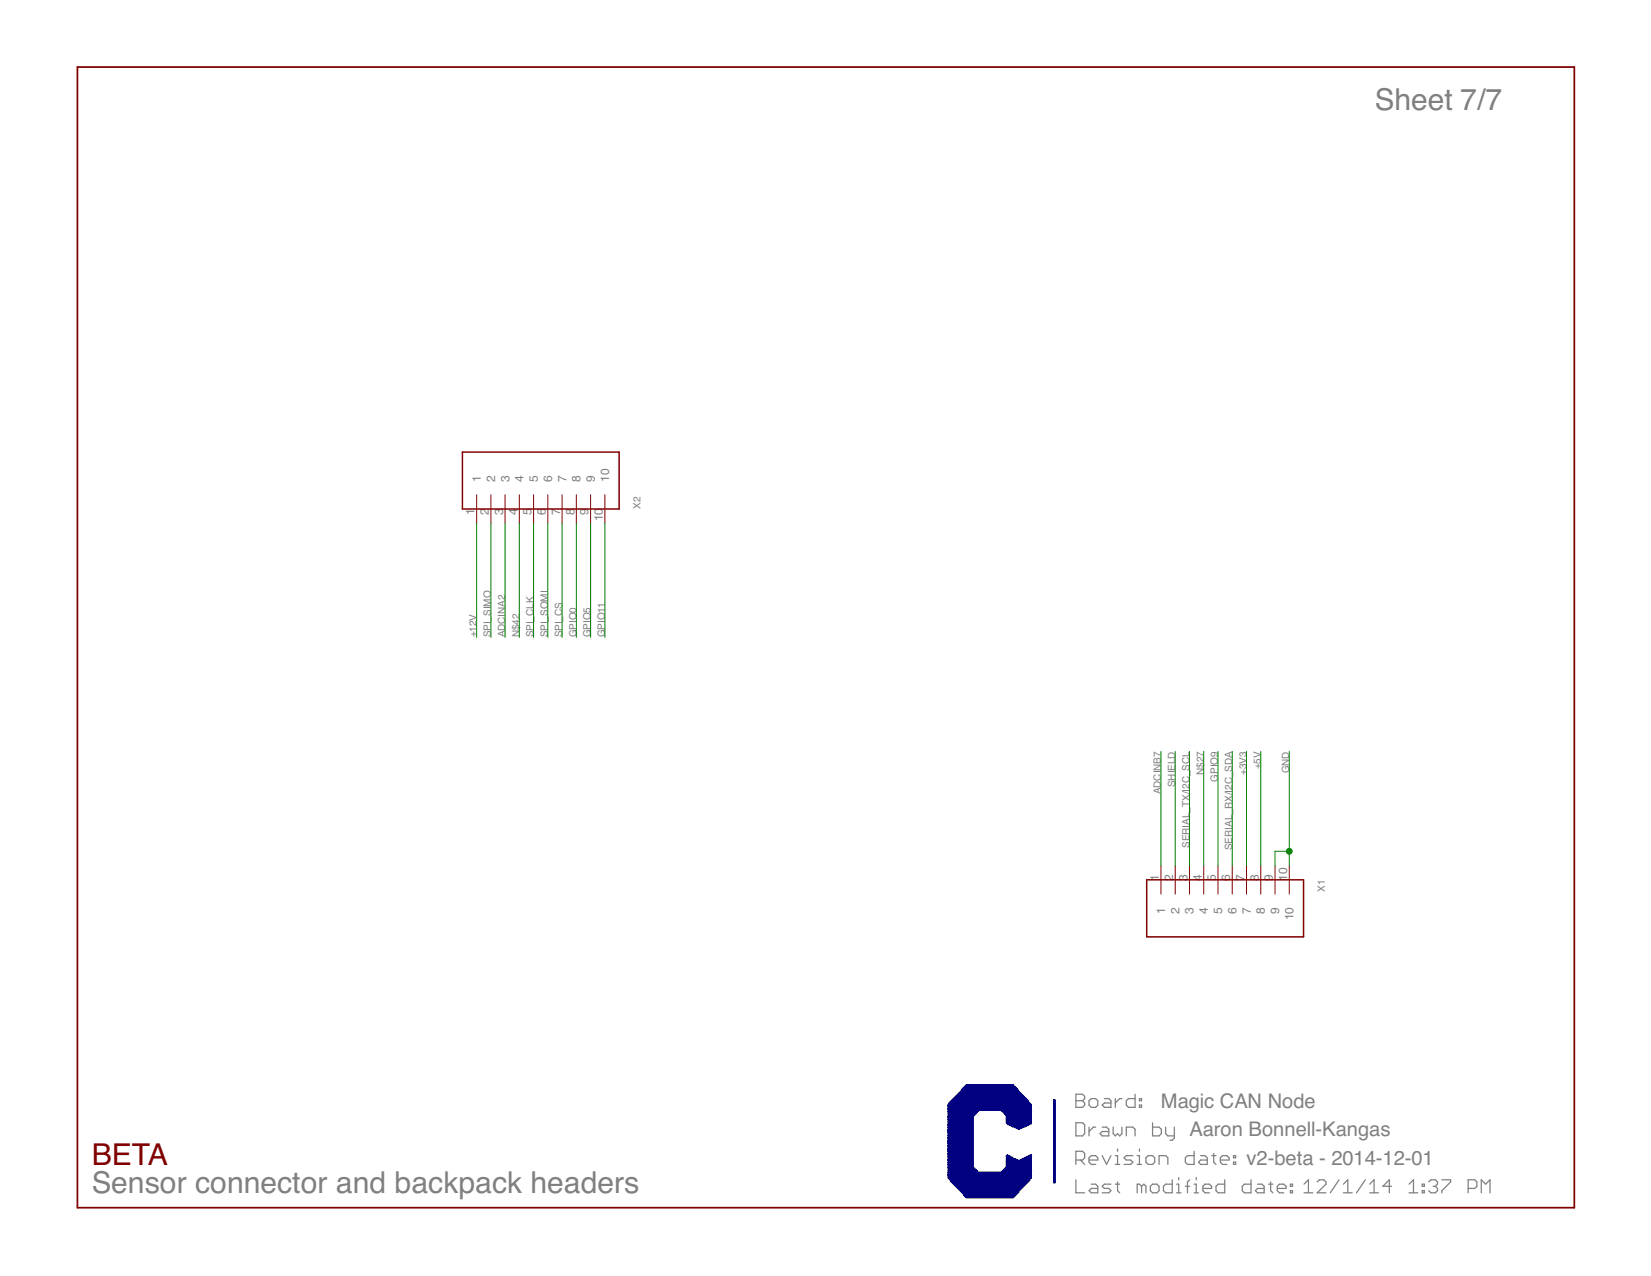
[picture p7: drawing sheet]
<svg xmlns="http://www.w3.org/2000/svg" width="279mm" height="216mm" viewBox="0 0 279 216" stroke-linecap="round" stroke-linejoin="round" font-family="sans-serif">
<g fill="#808080" stroke="#808080" stroke-width=".21">
<path d="M182.1 185.1v2.3z"/>
<path d="M182.1 185.1h1.1z"/>
<path d="M183.2 185.1l.4 .4z"/>
<path d="M183.6 185.5v.4z"/>
<path d="M183.6 185.9l-.4 .3z"/>
<path d="M183.2 186.2l.4 .4z"/>
<path d="M183.6 186.6v.4z"/>
<path d="M183.6 187l-.4 .4z"/>
<path d="M182.1 187.4h1.1z"/>
<path d="M182.1 186.2h1.1z"/>
<path d="M184.7 187.4h.7z"/>
<path d="M185.8 187l-.4 .4z"/>
<path d="M185.8 186.2v.8z"/>
<path d="M185.4 185.9l.4 .3z"/>
<path d="M184.7 185.9h.7z"/>
<path d="M184.3 186.2l.4-.3z"/>
<path d="M184.3 186.2v.8z"/>
<path d="M184.3 187l.4 .4z"/>
<path d="M186.9 185.9h.7z"/>
<path d="M187.6 185.9l.4 .3z"/>
<path d="M188 186.2v1.2z"/>
<path d="M186.9 187.4h1.1z"/>
<path d="M186.5 187l.4 .4z"/>
<path d="M186.5 187l.4-.4z"/>
<path d="M186.9 186.6h1.1z"/>
<path d="M188.7 185.9v1.5z"/>
<path d="M188.7 186.6l.8-.7z"/>
<path d="M189.5 185.9h.4z"/>
<path d="M192.1 185.1v2.3z"/>
<path d="M191 187.4h1.1z"/>
<path d="M190.6 187l.4 .4z"/>
<path d="M190.6 186.2v.8z"/>
<path d="M190.6 186.2l.4-.3z"/>
<path d="M191 185.9h1.1z"/>
<path d="M192.8 185.9h.4z"/>
<path d="M193.2 185.9v.3z"/>
<path d="M192.8 186.2h.4z"/>
<path d="M192.8 185.9v.3z"/>
<path d="M192.8 187h.4z"/>
<path d="M193.2 187v.4z"/>
<path d="M192.8 187.4h.4z"/>
<path d="M192.8 187v.4z"/>
<path d="M182.1 194.8v2.2z"/>
<path d="M182.1 194.8h1.1z"/>
<path d="M183.2 194.8l.4 .4z"/>
<path d="M183.6 195.2v.7z"/>
<path d="M183.6 195.9l-.4 .4z"/>
<path d="M182.1 196.3h1.1z"/>
<path d="M182.8 196.3l.8 .7z"/>
<path d="M184.7 197h.7z"/>
<path d="M184.3 196.6l.4 .4z"/>
<path d="M184.3 195.9v.7z"/>
<path d="M184.3 195.9l.4-.4z"/>
<path d="M184.7 195.5h.7z"/>
<path d="M185.4 195.5l.4 .4z"/>
<path d="M185.8 195.9v.4z"/>
<path d="M184.3 196.3h1.5z"/>
<path d="M186.5 195.5l.8 1.5z"/>
<path d="M188 195.5l-.7 1.5z"/>
<path d="M188.7 195.5h.4z"/>
<path d="M189.1 195.5v1.5z"/>
<path d="M188.7 197h.8z"/>
<path d="M189.1 194.4v.4z"/>
<path d="M190.2 197h1.1z"/>
<path d="M191.7 196.6l-.4 .4z"/>
<path d="M191.3 196.3l.4 .3z"/>
<path d="M190.6 196.3h.7z"/>
<path d="M190.2 195.9l.4 .4z"/>
<path d="M190.2 195.9l.4-.4z"/>
<path d="M190.6 195.5h1.1z"/>
<path d="M192.4 195.5h.4z"/>
<path d="M192.8 195.5v1.5z"/>
<path d="M192.4 197h.8z"/>
<path d="M192.8 194.4v.4z"/>
<path d="M194.3 197h.8z"/>
<path d="M195.4 196.6l-.3 .4z"/>
<path d="M195.4 195.9v.7z"/>
<path d="M195.1 195.5l.3 .4z"/>
<path d="M194.3 195.5h.8z"/>
<path d="M193.9 195.9l.4-.4z"/>
<path d="M193.9 195.9v.7z"/>
<path d="M193.9 196.6l.4 .4z"/>
<path d="M196.2 195.5v1.5z"/>
<path d="M196.2 195.5h1.1z"/>
<path d="M197.3 195.5l.3 .4z"/>
<path d="M197.6 195.9v1.1z"/>
<path d="M202.1 194.8v2.2z"/>
<path d="M201 197h1.1z"/>
<path d="M200.6 196.6l.4 .4z"/>
<path d="M200.6 195.9v.7z"/>
<path d="M200.6 195.9l.4-.4z"/>
<path d="M201 195.5h1.1z"/>
<path d="M203.2 195.5h.7z"/>
<path d="M203.9 195.5l.4 .4z"/>
<path d="M204.3 195.9v1.1z"/>
<path d="M203.2 197h1.1z"/>
<path d="M202.8 196.6l.4 .4z"/>
<path d="M202.8 196.6l.4-.3z"/>
<path d="M203.2 196.3h1.1z"/>
<path d="M205.4 195.2v1.4z"/>
<path d="M205.4 196.6l.4 .4z"/>
<path d="M205 195.5h.8z"/>
<path d="M206.9 197h.7z"/>
<path d="M206.5 196.6l.4 .4z"/>
<path d="M206.5 195.9v.7z"/>
<path d="M206.9 195.5l-.4 .4z"/>
<path d="M206.9 195.5h.7z"/>
<path d="M207.6 195.5l.4 .4z"/>
<path d="M208 195.9v.4z"/>
<path d="M206.5 196.3h1.5z"/>
<path d="M208.7 195.5h.4z"/>
<path d="M209.1 195.5v.4z"/>
<path d="M208.7 195.9h.4z"/>
<path d="M208.7 195.5v.4z"/>
<path d="M208.7 196.6h.4z"/>
<path d="M209.1 196.6v.4z"/>
<path d="M208.7 197h.4z"/>
<path d="M208.7 196.6v.4z"/>
<path d="M182.1 199.6v2.2z"/>
<path d="M182.1 201.8h1.5z"/>
<path d="M184.7 200.4h.7z"/>
<path d="M185.4 200.4l.4 .3z"/>
<path d="M185.8 200.7v1.1z"/>
<path d="M184.7 201.8h1.1z"/>
<path d="M184.3 201.5l.4 .3z"/>
<path d="M184.3 201.5l.4-.4z"/>
<path d="M184.7 201.1h1.1z"/>
<path d="M186.5 201.8h1.1z"/>
<path d="M187.6 201.8l.4-.3z"/>
<path d="M187.6 201.1l.4 .4z"/>
<path d="M186.9 201.1h.7z"/>
<path d="M186.5 200.7l.4 .4z"/>
<path d="M186.5 200.7l.4-.3z"/>
<path d="M186.9 200.4h1.1z"/>
<path d="M189.1 200v1.5z"/>
<path d="M189.1 201.5l.4 .3z"/>
<path d="M188.7 200.4h.8z"/>
<path d="M192.4 200.4v1.4z"/>
<path d="M192.4 200.4h.4z"/>
<path d="M192.8 200.4l.4 .3z"/>
<path d="M193.2 200.7v1.1z"/>
<path d="M193.2 200.7l.4-.3z"/>
<path d="M193.6 200.4l.3 .3z"/>
<path d="M193.9 200.7v1.1z"/>
<path d="M195.1 201.8h.7z"/>
<path d="M195.8 201.8l.4-.3z"/>
<path d="M196.2 200.7v.8z"/>
<path d="M195.8 200.4l.4 .3z"/>
<path d="M195.1 200.4h.7z"/>
<path d="M194.7 200.7l.4-.3z"/>
<path d="M194.7 200.7v.8z"/>
<path d="M194.7 201.5l.4 .3z"/>
<path d="M198.4 199.6v2.2z"/>
<path d="M197.3 201.8h1.1z"/>
<path d="M196.9 201.5l.4 .3z"/>
<path d="M196.9 200.7v.8z"/>
<path d="M196.9 200.7l.4-.3z"/>
<path d="M197.3 200.4h1.1z"/>
<path d="M199.1 200.4h.4z"/>
<path d="M199.5 200.4v1.4z"/>
<path d="M199.1 201.8h.8z"/>
<path d="M199.5 199.2v.4z"/>
<path d="M201 200v1.8z"/>
<path d="M201 200l.3-.4z"/>
<path d="M200.6 200.7h.7z"/>
<path d="M202.1 200.4h.3z"/>
<path d="M202.4 200.4v1.4z"/>
<path d="M202.1 201.8h.7z"/>
<path d="M202.4 199.2v.4z"/>
<path d="M203.9 201.8h.8z"/>
<path d="M203.6 201.5l.3 .3z"/>
<path d="M203.6 200.7v.8z"/>
<path d="M203.6 200.7l.3-.3z"/>
<path d="M203.9 200.4h.8z"/>
<path d="M204.7 200.4l.3 .3z"/>
<path d="M205 200.7v.4z"/>
<path d="M203.6 201.1h1.4z"/>
<path d="M207.3 199.6v2.2z"/>
<path d="M206.1 201.8h1.2z"/>
<path d="M205.8 201.5l.3 .3z"/>
<path d="M205.8 200.7v.8z"/>
<path d="M205.8 200.7l.3-.3z"/>
<path d="M206.1 200.4h1.2z"/>
<path d="M211.7 199.6v2.2z"/>
<path d="M210.6 201.8h1.1z"/>
<path d="M210.2 201.5l.4 .3z"/>
<path d="M210.2 200.7v.8z"/>
<path d="M210.2 200.7l.4-.3z"/>
<path d="M210.6 200.4h1.1z"/>
<path d="M212.8 200.4h.8z"/>
<path d="M213.6 200.4l.3 .3z"/>
<path d="M213.9 200.7v1.1z"/>
<path d="M212.8 201.8h1.1z"/>
<path d="M212.4 201.5l.4 .3z"/>
<path d="M212.8 201.1l-.4 .4z"/>
<path d="M212.8 201.1h1.1z"/>
<path d="M215 200v1.5z"/>
<path d="M215 201.5l.4 .3z"/>
<path d="M214.7 200.4h.7z"/>
<path d="M216.5 201.8h.8z"/>
<path d="M216.2 201.5l.3 .3z"/>
<path d="M216.2 200.7v.8z"/>
<path d="M216.2 200.7l.3-.3z"/>
<path d="M216.5 200.4h.8z"/>
<path d="M217.3 200.4l.3 .3z"/>
<path d="M217.6 200.7v.4z"/>
<path d="M216.2 201.1h1.4z"/>
<path d="M218.4 200.4h.3z"/>
<path d="M218.7 200.4v.3z"/>
<path d="M218.4 200.7h.3z"/>
<path d="M218.4 200.4v.3z"/>
<path d="M218.4 201.5h.3z"/>
<path d="M218.7 201.5v.3z"/>
<path d="M218.4 201.8h.3z"/>
<path d="M218.4 201.5v.3z"/>
<path d="M220.7 200.4l.7-.8z"/>
<path d="M221.4 199.6v2.2z"/>
<path d="M220.7 201.8h1.5z"/>
<path d="M222.9 201.8h1.5z"/>
<path d="M222.9 201.8l1.5-1.4z"/>
<path d="M224.4 200v.4z"/>
<path d="M224 199.6l.4 .4z"/>
<path d="M223.3 199.6h.7z"/>
<path d="M222.9 200l.4-.4z"/>
<path d="M226.6 199.6l-1.5 2.2z"/>
<path d="M227.4 200.4l.7-.8z"/>
<path d="M228.1 199.6v2.2z"/>
<path d="M227.4 201.8h1.4z"/>
<path d="M231.1 199.6l-1.5 2.2z"/>
<path d="M231.8 200.4l.7-.8z"/>
<path d="M232.5 199.6v2.2z"/>
<path d="M231.8 201.8h1.5z"/>
<path d="M235.1 199.6v2.2z"/>
<path d="M235.1 199.6l-1.1 1.1z"/>
<path d="M234 200.7h1.5z"/>
<path d="M238.5 200.4l.7-.8z"/>
<path d="M239.2 199.6v2.2z"/>
<path d="M238.5 201.8h1.4z"/>
<path d="M240.7 200.4h.3z"/>
<path d="M241 200.4v.3z"/>
<path d="M240.7 200.7h.3z"/>
<path d="M240.7 200.4v.3z"/>
<path d="M240.7 201.5h.3z"/>
<path d="M241 201.5v.3z"/>
<path d="M240.7 201.8h.3z"/>
<path d="M240.7 201.5v.3z"/>
<path d="M241.8 200l.4-.4z"/>
<path d="M242.2 199.6h.7z"/>
<path d="M242.9 199.6l.4 .4z"/>
<path d="M243.3 200v.4z"/>
<path d="M243.3 200.4l-.4 .3z"/>
<path d="M242.5 200.7h.4z"/>
<path d="M242.9 200.7l.4 .4z"/>
<path d="M243.3 201.1v.4z"/>
<path d="M243.3 201.5l-.4 .3z"/>
<path d="M242.2 201.8h.7z"/>
<path d="M241.8 201.5l.4 .3z"/>
<path d="M244 199.6h1.5z"/>
<path d="M245.5 199.6v.4z"/>
<path d="M245.5 200l-1.5 1.5z"/>
<path d="M244 201.5v.3z"/>
<path d="M248.5 199.6v2.2z"/>
<path d="M248.5 199.6h1.1z"/>
<path d="M249.6 199.6l.3 .4z"/>
<path d="M249.9 200v.7z"/>
<path d="M249.6 201.1l.3-.4z"/>
<path d="M248.5 201.1h1.1z"/>
<path d="M250.7 199.6v2.2z"/>
<path d="M250.7 199.6l.7 .8z"/>
<path d="M251.4 200.4l.8-.8z"/>
<path d="M252.2 199.6v2.2z"/>
<path d="M182.1 190v2.2z"/>
<path d="M182.1 192.2h1.1z"/>
<path d="M183.6 191.8l-.4 .4z"/>
<path d="M183.6 190.3v1.5z"/>
<path d="M183.2 190l.4 .3z"/>
<path d="M182.1 190h1.1z"/>
<path d="M184.3 190.7v1.5z"/>
<path d="M185 190.7l-.7 .8z"/>
<path d="M185 190.7h.4z"/>
<path d="M186.5 190.7h.8z"/>
<path d="M187.3 190.7l.3 .4z"/>
<path d="M187.6 191.1v1.1z"/>
<path d="M186.5 192.2h1.1z"/>
<path d="M186.2 191.8l.3 .4z"/>
<path d="M186.2 191.8l.3-.3z"/>
<path d="M186.5 191.5h1.1z"/>
<path d="M188.4 190.7v1.1z"/>
<path d="M188.4 191.8l.3 .4z"/>
<path d="M188.7 192.2l.4-.4z"/>
<path d="M189.1 191.8l.4 .4z"/>
<path d="M189.5 192.2l.4-.4z"/>
<path d="M189.9 190.7v1.1z"/>
<path d="M190.6 190.7v1.5z"/>
<path d="M190.6 190.7h1.1z"/>
<path d="M191.7 190.7l.4 .4z"/>
<path d="M192.1 191.1v1.1z"/>
<path d="M195.1 190v2.2z"/>
<path d="M195.1 192.2h1.1z"/>
<path d="M196.2 192.2l.3-.4z"/>
<path d="M196.5 191.1v.7z"/>
<path d="M196.2 190.7l.3 .4z"/>
<path d="M195.1 190.7h1.1z"/>
<path d="M197.3 190.7v1.1z"/>
<path d="M197.3 191.8l.3 .4z"/>
<path d="M197.6 192.2h1.1z"/>
<path d="M198.7 190.7v1.9z"/>
<path d="M198.7 192.6l-.3 .3z"/>
<path d="M198 192.9h.4z"/>
</g>
<g fill="#800000" stroke="#800000" stroke-width=".17">
<path d="M196.5 146.5v4.8z"/>
<path d="M198.9 146.5v4.8z"/>
<path d="M201.3 146.5v4.8z"/>
<path d="M203.7 146.5v4.8z"/>
<path d="M206.1 146.5v4.8z"/>
<path d="M208.5 146.5v4.8z"/>
<path d="M210.9 146.5v4.8z"/>
<path d="M213.4 146.5v4.8z"/>
<path d="M215.8 146.5v4.8z"/>
<path d="M218.2 146.5v4.8z"/>
<path d="M80.7 83.7v4.8z"/>
<path d="M83.1 83.7v4.8z"/>
<path d="M85.5 83.7v4.8z"/>
<path d="M87.9 83.7v4.8z"/>
<path d="M90.3 83.7v4.8z"/>
<path d="M92.7 83.7v4.8z"/>
<path d="M95.1 83.7v4.8z"/>
<path d="M97.5 83.7v4.8z"/>
<path d="M99.9 83.7v4.8z"/>
<path d="M102.4 83.7v4.8z"/>
</g>
<g fill="#800000" stroke="#800000" stroke-width=".25">
<path d="M194.1 148.9h26.5z"/>
<path d="M194.1 148.9v9.6z"/>
<path d="M194.1 158.5h26.5z"/>
<path d="M220.6 148.9v9.6z"/>
<path d="M78.3 86.1h26.5z"/>
<path d="M78.3 76.5v9.6z"/>
<path d="M78.3 76.5h26.5z"/>
<path d="M104.8 76.5v9.6z"/>
</g>
<g fill="#800000" stroke="#800000" stroke-width=".3">
<path d="M13.1 11.3v193z"/>
<path d="M13.1 204.3h253.3z"/>
<path d="M266.4 11.3v193z"/>
<path d="M13.1 11.3h253.3z"/>
</g>
<g fill="#008000" stroke="#008000" stroke-width=".17">
<path d="M218.2 144v2.5z"/>
<path d="M218.2 127.1v16.9z"/>
<path d="M215.8 144v2.5z"/>
<path d="M215.8 144h2.4z"/>
<path d="M210.9 127.1v19.4z"/>
<path d="M80.7 88.5v19.3z"/>
<path d="M92.7 88.5v19.3z"/>
<path d="M90.3 88.5v19.3z"/>
<path d="M201.3 127.1v19.4z"/>
<path d="M203.7 127.1v19.4z"/>
<path d="M206.1 127.1v19.4z"/>
<path d="M208.5 127.1v19.4z"/>
<path d="M213.4 127.1v19.4z"/>
<path d="M198.9 127.1v19.4z"/>
<path d="M83.1 88.5v19.3z"/>
<path d="M85.5 88.5v19.3z"/>
<path d="M87.9 88.5v19.3z"/>
<path d="M95.1 88.5v19.3z"/>
<path d="M97.5 88.5v19.3z"/>
<path d="M99.9 88.5v19.3z"/>
<path d="M102.4 88.5v19.3z"/>
<path d="M196.5 127.1v19.4z"/>
<circle cx="218.2" cy="144" r=".49"/>
</g>
<g fill="#000080" stroke="#000080" stroke-width=".17">
<path d="M163.5 202.6h8v.1h-8z"/>
<path d="M163.4 202.4h8.2v.2h-8.2z"/>
<path d="M163.2 202.3h8.6v.1h-8.6z"/>
<path d="M163.1 202.2h8.8v.1h-8.8z"/>
<path d="M163.1 202h8.9v.2h-8.9z"/>
<path d="M163 201.9h9.1v.1h-9.1z"/>
<path d="M162.8 201.8h9.5v.1h-9.5z"/>
<path d="M162.7 201.6h9.7v.2h-9.7z"/>
<path d="M162.6 201.5h9.8v.1h-9.8z"/>
<path d="M162.4 201.4h10.2v.1h-10.2z"/>
<path d="M162.3 201.2h10.4v.2h-10.4z"/>
<path d="M162.2 201.1h10.6v.1h-10.6z"/>
<path d="M162 201h11v.1h-11z"/>
<path d="M161.9 200.9h11.2v.1h-11.2z"/>
<path d="M161.8 200.7h11.4v.1h-11.4z"/>
<path d="M161.6 200.6h11.8v.1h-11.8z"/>
<path d="M161.5 200.4h12v.2h-12z"/>
<path d="M161.4 200.3h12.2v.1h-12.2z"/>
<path d="M161.2 200.2h12.6v.1h-12.6z"/>
<path d="M161.1 200h12.8v.2h-12.8z"/>
<path d="M178.3 200h.3v.2h-.3z"/>
<path d="M161 199.9h13v.1h-13z"/>
<path d="M178.3 199.9h.3v.1h-.3z"/>
<path d="M160.8 199.8h13.4v.1h-13.4z"/>
<path d="M178.3 199.8h.3v.1h-.3z"/>
<path d="M160.8 199.6h13.5v.2h-13.5z"/>
<path d="M178.3 199.6h.3v.2h-.3z"/>
<path d="M160.7 199.5h13.6v.1h-13.6z"/>
<path d="M178.3 199.5h.3v.1h-.3z"/>
<path d="M160.6 199.4h13.8v.1h-13.8z"/>
<path d="M178.3 199.4h.3v.1h-.3z"/>
<path d="M160.4 199.2h14.2v.2h-14.2z"/>
<path d="M178.3 199.2h.3v.2h-.3z"/>
<path d="M160.4 199.1h14.2v.1h-14.2z"/>
<path d="M178.3 199.1h.3v.1h-.3z"/>
<path d="M160.4 199h14.2v.1h-14.2z"/>
<path d="M178.3 199h.3v.1h-.3z"/>
<path d="M160.4 198.8h14.2v.2h-14.2z"/>
<path d="M178.3 198.8h.3v.2h-.3z"/>
<path d="M160.4 198.7h14.2v.1h-14.2z"/>
<path d="M178.3 198.7h.3v.1h-.3z"/>
<path d="M160.4 198.6h14.2v.1h-14.2z"/>
<path d="M178.3 198.6h.3v.1h-.3z"/>
<path d="M160.4 198.4h14.2v.2h-14.2z"/>
<path d="M178.3 198.4h.3v.2h-.3z"/>
<path d="M160.4 198.3h14.2v.1h-14.2z"/>
<path d="M178.3 198.3h.3v.1h-.3z"/>
<path d="M160.4 198.2h5.1v.1h-5.1z"/>
<path d="M169.5 198.2h5.1v.1h-5.1z"/>
<path d="M178.3 198.2h.3v.1h-.3z"/>
<path d="M160.4 198h5v.2h-5z"/>
<path d="M169.6 198h5v.2h-5z"/>
<path d="M178.3 198h.3v.2h-.3z"/>
<path d="M160.4 197.9h4.8v.1h-4.8z"/>
<path d="M169.8 197.9h4.8v.1h-4.8z"/>
<path d="M178.3 197.9h.3v.1h-.3z"/>
<path d="M160.4 197.8h4.7v.1h-4.7z"/>
<path d="M169.9 197.8h4.7v.1h-4.7z"/>
<path d="M178.3 197.8h.3v.1h-.3z"/>
<path d="M160.4 197.6h4.6v.2h-4.6z"/>
<path d="M170 197.6h4.6v.2h-4.6z"/>
<path d="M178.3 197.6h.3v.2h-.3z"/>
<path d="M160.4 197.5h4.4v.1h-4.4z"/>
<path d="M170.2 197.5h4.4v.1h-4.4z"/>
<path d="M178.3 197.5h.3v.1h-.3z"/>
<path d="M160.4 197.4h4.3v.1h-4.3z"/>
<path d="M170.3 197.4h4.3v.1h-4.3z"/>
<path d="M178.3 197.4h.3v.1h-.3z"/>
<path d="M160.4 197.3h4.3v.1h-4.3z"/>
<path d="M170.3 197.3h4.3v.1h-4.3z"/>
<path d="M178.3 197.3h.3v.1h-.3z"/>
<path d="M160.4 197.1h4.3v.1h-4.3z"/>
<path d="M170.3 197.1h4.3v.1h-4.3z"/>
<path d="M178.3 197.1h.3v.1h-.3z"/>
<path d="M160.4 197h4.3v.1h-4.3z"/>
<path d="M170.3 197h4.3v.1h-4.3z"/>
<path d="M178.3 197h.3v.1h-.3z"/>
<path d="M160.4 196.8h4.3v.2h-4.3z"/>
<path d="M170.3 196.8h4.3v.2h-4.3z"/>
<path d="M178.3 196.8h.3v.2h-.3z"/>
<path d="M160.4 196.7h4.3v.1h-4.3z"/>
<path d="M170.3 196.7h4.3v.1h-4.3z"/>
<path d="M178.3 196.7h.3v.1h-.3z"/>
<path d="M160.4 196.6h4.3v.1h-4.3z"/>
<path d="M170.3 196.6h4.3v.1h-4.3z"/>
<path d="M178.3 196.6h.3v.1h-.3z"/>
<path d="M160.4 196.4h4.3v.2h-4.3z"/>
<path d="M170.3 196.4h4.3v.2h-4.3z"/>
<path d="M178.3 196.4h.3v.2h-.3z"/>
<path d="M160.4 196.3h4.3v.1h-4.3z"/>
<path d="M170.3 196.3h4.3v.1h-4.3z"/>
<path d="M178.3 196.3h.3v.1h-.3z"/>
<path d="M160.4 196.2h4.3v.1h-4.3z"/>
<path d="M170.3 196.2h1.9v.1h-1.9z"/>
<path d="M172.7 196.2h1.9v.1h-1.9z"/>
<path d="M178.3 196.2h.3v.1h-.3z"/>
<path d="M160.4 196h4.3v.2h-4.3z"/>
<path d="M170.3 196h1.6v.2h-1.6z"/>
<path d="M173 196h1.6v.2h-1.6z"/>
<path d="M178.3 196h.3v.2h-.3z"/>
<path d="M160.4 195.9h4.3v.1h-4.3z"/>
<path d="M170.3 195.9h1.2v.1h-1.2z"/>
<path d="M173.2 195.9h1.4v.1h-1.4z"/>
<path d="M178.3 195.9h.3v.1h-.3z"/>
<path d="M160.4 195.8h4.3v.1h-4.3z"/>
<path d="M170.3 195.8h1.1v.1h-1.1z"/>
<path d="M173.5 195.8h1.1v.1h-1.1z"/>
<path d="M178.3 195.8h.3v.1h-.3z"/>
<path d="M160.4 195.6h4.3v.2h-4.3z"/>
<path d="M170.3 195.6h.8v.2h-.8z"/>
<path d="M173.8 195.6h.8v.2h-.8z"/>
<path d="M178.3 195.6h.3v.2h-.3z"/>
<path d="M160.4 195.5h4.3v.1h-4.3z"/>
<path d="M170.3 195.5h.5v.1h-.5z"/>
<path d="M174 195.5h.6v.1h-.6z"/>
<path d="M178.3 195.5h.3v.1h-.3z"/>
<path d="M160.4 195.4h4.3v.1h-4.3z"/>
<path d="M170.4 195.4h.2v.1h-.2z"/>
<path d="M174.3 195.4h.3v.1h-.3z"/>
<path d="M178.3 195.4h.3v.1h-.3z"/>
<path d="M160.4 195.2h4.3v.2h-4.3z"/>
<path d="M178.3 195.2h.3v.2h-.3z"/>
<path d="M160.4 195.1h4.3v.1h-4.3z"/>
<path d="M178.3 195.1h.3v.1h-.3z"/>
<path d="M160.4 195h4.3v.1h-4.3z"/>
<path d="M178.3 195h.3v.1h-.3z"/>
<path d="M160.4 194.8h4.3v.2h-4.3z"/>
<path d="M178.3 194.8h.3v.2h-.3z"/>
<path d="M160.4 194.7h4.3v.1h-4.3z"/>
<path d="M178.3 194.7h.3v.1h-.3z"/>
<path d="M160.4 194.6h4.3v.1h-4.3z"/>
<path d="M178.3 194.6h.3v.1h-.3z"/>
<path d="M160.4 194.4h4.3v.2h-4.3z"/>
<path d="M178.3 194.4h.3v.2h-.3z"/>
<path d="M160.4 194.3h4.3v.1h-4.3z"/>
<path d="M178.3 194.3h.3v.1h-.3z"/>
<path d="M160.4 194.2h4.3v.1h-4.3z"/>
<path d="M178.3 194.2h.3v.1h-.3z"/>
<path d="M160.4 194h4.3v.2h-4.3z"/>
<path d="M178.3 194h.3v.2h-.3z"/>
<path d="M160.4 193.9h4.3v.1h-4.3z"/>
<path d="M178.3 193.9h.3v.1h-.3z"/>
<path d="M160.4 193.8h4.3v.1h-4.3z"/>
<path d="M178.3 193.8h.3v.1h-.3z"/>
<path d="M160.4 193.7h4.3v.1h-4.3z"/>
<path d="M178.3 193.7h.3v.1h-.3z"/>
<path d="M160.4 193.5h4.3v.1h-4.3z"/>
<path d="M178.3 193.5h.3v.1h-.3z"/>
<path d="M160.4 193.4h4.3v.1h-4.3z"/>
<path d="M178.3 193.4h.3v.1h-.3z"/>
<path d="M160.4 193.3h4.3v.1h-4.3z"/>
<path d="M178.3 193.3h.3v.1h-.3z"/>
<path d="M160.4 193.1h4.3v.1h-4.3z"/>
<path d="M178.3 193.1h.3v.1h-.3z"/>
<path d="M160.4 193h4.3v.1h-4.3z"/>
<path d="M178.3 193h.3v.1h-.3z"/>
<path d="M160.4 192.8h4.3v.2h-4.3z"/>
<path d="M178.3 192.8h.3v.2h-.3z"/>
<path d="M160.4 192.7h4.3v.1h-4.3z"/>
<path d="M178.3 192.7h.3v.1h-.3z"/>
<path d="M160.4 192.6h4.3v.1h-4.3z"/>
<path d="M178.3 192.6h.3v.1h-.3z"/>
<path d="M160.4 192.4h4.3v.2h-4.3z"/>
<path d="M178.3 192.4h.3v.2h-.3z"/>
<path d="M160.4 192.3h4.3v.1h-4.3z"/>
<path d="M178.3 192.3h.3v.1h-.3z"/>
<path d="M160.4 192.2h4.3v.1h-4.3z"/>
<path d="M178.3 192.2h.3v.1h-.3z"/>
<path d="M160.4 192h4.3v.2h-4.3z"/>
<path d="M178.3 192h.3v.2h-.3z"/>
<path d="M160.4 191.9h4.3v.1h-4.3z"/>
<path d="M178.3 191.9h.3v.1h-.3z"/>
<path d="M160.4 191.8h4.3v.1h-4.3z"/>
<path d="M178.3 191.8h.3v.1h-.3z"/>
<path d="M160.4 191.6h4.3v.2h-4.3z"/>
<path d="M178.3 191.6h.3v.2h-.3z"/>
<path d="M160.4 191.5h4.3v.1h-4.3z"/>
<path d="M178.3 191.5h.3v.1h-.3z"/>
<path d="M160.4 191.4h4.3v.1h-4.3z"/>
<path d="M178.3 191.4h.3v.1h-.3z"/>
<path d="M160.4 191.2h4.3v.2h-4.3z"/>
<path d="M178.3 191.2h.3v.2h-.3z"/>
<path d="M160.4 191.1h4.3v.1h-4.3z"/>
<path d="M178.3 191.1h.3v.1h-.3z"/>
<path d="M160.4 191h4.3v.1h-4.3z"/>
<path d="M172.3 191h.3v.1h-.3z"/>
<path d="M178.3 191h.3v.1h-.3z"/>
<path d="M160.4 190.8h4.3v.2h-4.3z"/>
<path d="M172 190.8h.8v.2h-.8z"/>
<path d="M178.3 190.8h.3v.2h-.3z"/>
<path d="M160.4 190.7h4.3v.1h-4.3z"/>
<path d="M171.8 190.7h1.3v.1h-1.3z"/>
<path d="M178.3 190.7h.3v.1h-.3z"/>
<path d="M160.4 190.6h4.3v.1h-4.3z"/>
<path d="M171.4 190.6h2.1v.1h-2.1z"/>
<path d="M178.3 190.6h.3v.1h-.3z"/>
<path d="M160.4 190.4h4.3v.2h-4.3z"/>
<path d="M171.1 190.4h2.7v.2h-2.7z"/>
<path d="M178.3 190.4h.3v.2h-.3z"/>
<path d="M160.4 190.3h4.3v.1h-4.3z"/>
<path d="M170.8 190.3h3.2v.1h-3.2z"/>
<path d="M178.3 190.3h.3v.1h-.3z"/>
<path d="M160.4 190.2h4.3v.1h-4.3z"/>
<path d="M170.6 190.2h3.7v.1h-3.7z"/>
<path d="M178.3 190.2h.3v.1h-.3z"/>
<path d="M160.4 190.1h4.3v.1h-4.3z"/>
<path d="M170.4 190.1h4.2v.1h-4.2z"/>
<path d="M178.3 190.1h.3v.1h-.3z"/>
<path d="M160.4 189.9h4.3v.1h-4.3z"/>
<path d="M170.3 189.9h4.3v.1h-4.3z"/>
<path d="M178.3 189.9h.3v.1h-.3z"/>
<path d="M160.4 189.8h4.3v.1h-4.3z"/>
<path d="M170.3 189.8h4.3v.1h-4.3z"/>
<path d="M178.3 189.8h.3v.1h-.3z"/>
<path d="M160.4 189.7h4.3v.1h-4.3z"/>
<path d="M170.3 189.7h4.3v.1h-4.3z"/>
<path d="M178.3 189.7h.3v.1h-.3z"/>
<path d="M160.4 189.5h4.3v.1h-4.3z"/>
<path d="M170.3 189.5h4.3v.1h-4.3z"/>
<path d="M178.3 189.5h.3v.1h-.3z"/>
<path d="M160.4 189.4h4.3v.1h-4.3z"/>
<path d="M170.3 189.4h4.3v.1h-4.3z"/>
<path d="M178.3 189.4h.3v.1h-.3z"/>
<path d="M160.4 189.3h4.3v.1h-4.3z"/>
<path d="M170.3 189.3h4.3v.1h-4.3z"/>
<path d="M178.3 189.3h.3v.1h-.3z"/>
<path d="M160.4 189.1h4.3v.1h-4.3z"/>
<path d="M170.3 189.1h4.3v.1h-4.3z"/>
<path d="M178.3 189.1h.3v.1h-.3z"/>
<path d="M160.4 189h4.3v.1h-4.3z"/>
<path d="M170.3 189h4.3v.1h-4.3z"/>
<path d="M178.3 189h.3v.1h-.3z"/>
<path d="M160.4 188.8h4.3v.2h-4.3z"/>
<path d="M170.3 188.8h4.3v.2h-4.3z"/>
<path d="M178.3 188.8h.3v.2h-.3z"/>
<path d="M160.4 188.7h4.4v.1h-4.4z"/>
<path d="M170.3 188.7h4.3v.1h-4.3z"/>
<path d="M178.3 188.7h.3v.1h-.3z"/>
<path d="M160.4 188.6h4.6v.1h-4.6z"/>
<path d="M170.2 188.6h4.4v.1h-4.4z"/>
<path d="M178.3 188.6h.3v.1h-.3z"/>
<path d="M160.4 188.4h4.7v.2h-4.7z"/>
<path d="M170 188.4h4.6v.2h-4.6z"/>
<path d="M178.3 188.4h.3v.2h-.3z"/>
<path d="M160.4 188.3h4.8v.1h-4.8z"/>
<path d="M169.9 188.3h4.7v.1h-4.7z"/>
<path d="M178.3 188.3h.3v.1h-.3z"/>
<path d="M160.4 188.2h5v.1h-5z"/>
<path d="M169.8 188.2h4.8v.1h-4.8z"/>
<path d="M178.3 188.2h.3v.1h-.3z"/>
<path d="M160.4 188h5v.2h-5z"/>
<path d="M169.6 188h5v.2h-5z"/>
<path d="M178.3 188h.3v.2h-.3z"/>
<path d="M160.4 187.9h5.2v.1h-5.2z"/>
<path d="M169.5 187.9h5.1v.1h-5.1z"/>
<path d="M178.3 187.9h.3v.1h-.3z"/>
<path d="M160.4 187.8h14.2v.1h-14.2z"/>
<path d="M178.3 187.8h.3v.1h-.3z"/>
<path d="M160.4 187.6h14.2v.2h-14.2z"/>
<path d="M178.3 187.6h.3v.2h-.3z"/>
<path d="M160.4 187.5h14.2v.1h-14.2z"/>
<path d="M178.3 187.5h.3v.1h-.3z"/>
<path d="M160.4 187.4h14.2v.1h-14.2z"/>
<path d="M178.3 187.4h.3v.1h-.3z"/>
<path d="M160.4 187.2h14.2v.2h-14.2z"/>
<path d="M178.3 187.2h.3v.2h-.3z"/>
<path d="M160.4 187.1h14.2v.1h-14.2z"/>
<path d="M178.3 187.1h.3v.1h-.3z"/>
<path d="M160.4 187h14.2v.1h-14.2z"/>
<path d="M178.3 187h.3v.1h-.3z"/>
<path d="M160.4 186.8h14.2v.2h-14.2z"/>
<path d="M178.3 186.8h.3v.2h-.3z"/>
<path d="M160.6 186.7h13.8v.1h-13.8z"/>
<path d="M178.3 186.7h.3v.1h-.3z"/>
<path d="M160.6 186.6h13.7v.1h-13.7z"/>
<path d="M178.3 186.6h.3v.1h-.3z"/>
<path d="M160.7 186.5h13.5v.1h-13.5z"/>
<path d="M178.3 186.5h.3v.1h-.3z"/>
<path d="M160.8 186.3h13.2v.1h-13.2z"/>
<path d="M178.3 186.3h.3v.1h-.3z"/>
<path d="M161 186.2h13v.1h-13z"/>
<path d="M178.3 186.2h.3v.1h-.3z"/>
<path d="M161.1 186.1h12.8v.1h-12.8z"/>
<path d="M178.3 186.1h.3v.1h-.3z"/>
<path d="M161.2 185.9h12.6v.1h-12.6z"/>
<path d="M161.4 185.8h12.2v.1h-12.2z"/>
<path d="M161.5 185.7h12v.1h-12z"/>
<path d="M161.6 185.5h11.8v.1h-11.8z"/>
<path d="M161.8 185.4h11.4v.1h-11.4z"/>
<path d="M161.9 185.3h11.2v.1h-11.2z"/>
<path d="M162 185.1h11v.2h-11z"/>
<path d="M162.2 185h10.6v.1h-10.6z"/>
<path d="M162.3 184.8h10.4v.2h-10.4z"/>
<path d="M162.4 184.7h10.2v.1h-10.2z"/>
<path d="M162.6 184.6h9.8v.1h-9.8z"/>
<path d="M162.7 184.4h9.6v.2h-9.6z"/>
<path d="M162.7 184.3h9.6v.1h-9.6z"/>
<path d="M162.8 184.2h9.3v.1h-9.3z"/>
<path d="M163 184h9v.2h-9z"/>
<path d="M163.1 183.9h8.8v.1h-8.8z"/>
<path d="M163.2 183.8h8.6v.1h-8.6z"/>
<path d="M163.4 183.6h8.2v.2h-8.2z"/>
<path d="M163.5 183.5h8v.1h-8z"/>
</g>
<g font-size="5.1" fill="#808080">
<text x="232.7" y="18.6">Sheet 7/7</text>
<text x="15.5" y="201.9">Sensor connector and backpack headers</text>
</g>
<text font-size="5.1" fill="#800000" x="15.5" y="197.1">BETA</text>
<g font-size="3.4" fill="#808080">
<text x="196.5" y="187.5">Magic CAN Node</text>
<text x="201.3" y="192.3">Aaron Bonnell-Kangas</text>
<text x="210.9" y="197.1">v2-beta - 2014-12-01</text>
</g>
<g font-size="2" fill="#808080">
<text x="81.4" y="81.5" transform="rotate(-90 81.4 81.5)">1</text>
<text x="83.8" y="81.5" transform="rotate(-90 83.8 81.5)">2</text>
<text x="86.2" y="81.5" transform="rotate(-90 86.2 81.5)">3</text>
<text x="88.6" y="81.5" transform="rotate(-90 88.6 81.5)">4</text>
<text x="91" y="81.5" transform="rotate(-90 91 81.5)">5</text>
<text x="93.4" y="81.5" transform="rotate(-90 93.4 81.5)">6</text>
<text x="95.8" y="81.5" transform="rotate(-90 95.8 81.5)">7</text>
<text x="98.3" y="81.5" transform="rotate(-90 98.3 81.5)">8</text>
<text x="100.7" y="81.5" transform="rotate(-90 100.7 81.5)">9</text>
<text x="103.1" y="81.5" transform="rotate(-90 103.1 81.5)">10</text>
<text x="80.3" y="87.1" transform="rotate(-90 80.3 87.1)">1</text>
<text x="82.7" y="87.1" transform="rotate(-90 82.7 87.1)">2</text>
<text x="85.1" y="87.1" transform="rotate(-90 85.1 87.1)">3</text>
<text x="87.6" y="87.1" transform="rotate(-90 87.6 87.1)">4</text>
<text x="90" y="87.1" transform="rotate(-90 90 87.1)">5</text>
<text x="92.4" y="87.1" transform="rotate(-90 92.4 87.1)">6</text>
<text x="94.8" y="87.1" transform="rotate(-90 94.8 87.1)">7</text>
<text x="97.2" y="87.1" transform="rotate(-90 97.2 87.1)">8</text>
<text x="99.6" y="87.1" transform="rotate(-90 99.6 87.1)">9</text>
<text x="102" y="88.2" transform="rotate(-90 102 88.2)">10</text>
<text x="196.1" y="149.1" transform="rotate(-90 196.1 149.1)">1</text>
<text x="198.5" y="149.1" transform="rotate(-90 198.5 149.1)">2</text>
<text x="200.9" y="149.1" transform="rotate(-90 200.9 149.1)">3</text>
<text x="203.4" y="149.1" transform="rotate(-90 203.4 149.1)">4</text>
<text x="205.8" y="149.1" transform="rotate(-90 205.8 149.1)">5</text>
<text x="208.2" y="149.1" transform="rotate(-90 208.2 149.1)">6</text>
<text x="210.6" y="149.1" transform="rotate(-90 210.6 149.1)">7</text>
<text x="213" y="149.1" transform="rotate(-90 213 149.1)">8</text>
<text x="215.4" y="149.1" transform="rotate(-90 215.4 149.1)">9</text>
<text x="217.8" y="149.1" transform="rotate(-90 217.8 149.1)">10</text>
<text x="197.2" y="154.6" transform="rotate(-90 197.2 154.6)">1</text>
<text x="199.6" y="154.6" transform="rotate(-90 199.6 154.6)">2</text>
<text x="202" y="154.6" transform="rotate(-90 202 154.6)">3</text>
<text x="204.4" y="154.6" transform="rotate(-90 204.4 154.6)">4</text>
<text x="206.8" y="154.6" transform="rotate(-90 206.8 154.6)">5</text>
<text x="209.2" y="154.6" transform="rotate(-90 209.2 154.6)">6</text>
<text x="211.7" y="154.6" transform="rotate(-90 211.7 154.6)">7</text>
<text x="214.1" y="154.6" transform="rotate(-90 214.1 154.6)">8</text>
<text x="216.5" y="154.6" transform="rotate(-90 216.5 154.6)">9</text>
<text x="218.9" y="155.7" transform="rotate(-90 218.9 155.7)">10</text>
</g>
<g font-size="1.7" fill="#808080">
<text x="108.4" y="86.1" transform="rotate(-90 108.4 86.1)">X2</text>
<text x="80.7" y="107.8" transform="rotate(-90 80.7 107.8)">+12V</text>
<text x="83.1" y="107.8" transform="rotate(-90 83.1 107.8)">SPI_SIMO</text>
<text x="85.5" y="107.8" transform="rotate(-90 85.5 107.8)">ADCINA2</text>
<text x="87.9" y="107.8" transform="rotate(-90 87.9 107.8)">N$42</text>
<text x="90.3" y="107.8" transform="rotate(-90 90.3 107.8)">SPI_CLK</text>
<text x="92.7" y="107.8" transform="rotate(-90 92.7 107.8)">SPI_SOMI</text>
<text x="95.1" y="107.8" transform="rotate(-90 95.1 107.8)">SPI_CS</text>
<text x="97.5" y="107.8" transform="rotate(-90 97.5 107.8)">GPIO0</text>
<text x="100" y="107.8" transform="rotate(-90 100 107.8)">GPIO5</text>
<text x="102.4" y="107.8" transform="rotate(-90 102.4 107.8)">GPIO11</text>
<text x="203.7" y="131.1" transform="rotate(-90 203.7 131.1)">N$27</text>
<text x="210.9" y="131.1" transform="rotate(-90 210.9 131.1)">+3V3</text>
<text x="213.3" y="130.2" transform="rotate(-90 213.3 130.2)">+5V</text>
<text x="218.2" y="130.9" transform="rotate(-90 218.2 130.9)">GND</text>
<text x="196.5" y="134.4" transform="rotate(-90 196.5 134.4)">ADCINB7</text>
<text x="198.9" y="133.2" transform="rotate(-90 198.9 133.2)">SHIELD</text>
<text x="206.1" y="132.3" transform="rotate(-90 206.1 132.3)">GPIO9</text>
<text x="201.3" y="143.4" transform="rotate(-90 201.3 143.4)">SERIAL_TX/I2C_SCL</text>
<text x="208.5" y="143.8" transform="rotate(-90 208.5 143.8)">SERIAL_RX/I2C_SDA</text>
<text x="224.2" y="150.9" transform="rotate(-90 224.2 150.9)">X1</text>
</g>
</svg>
